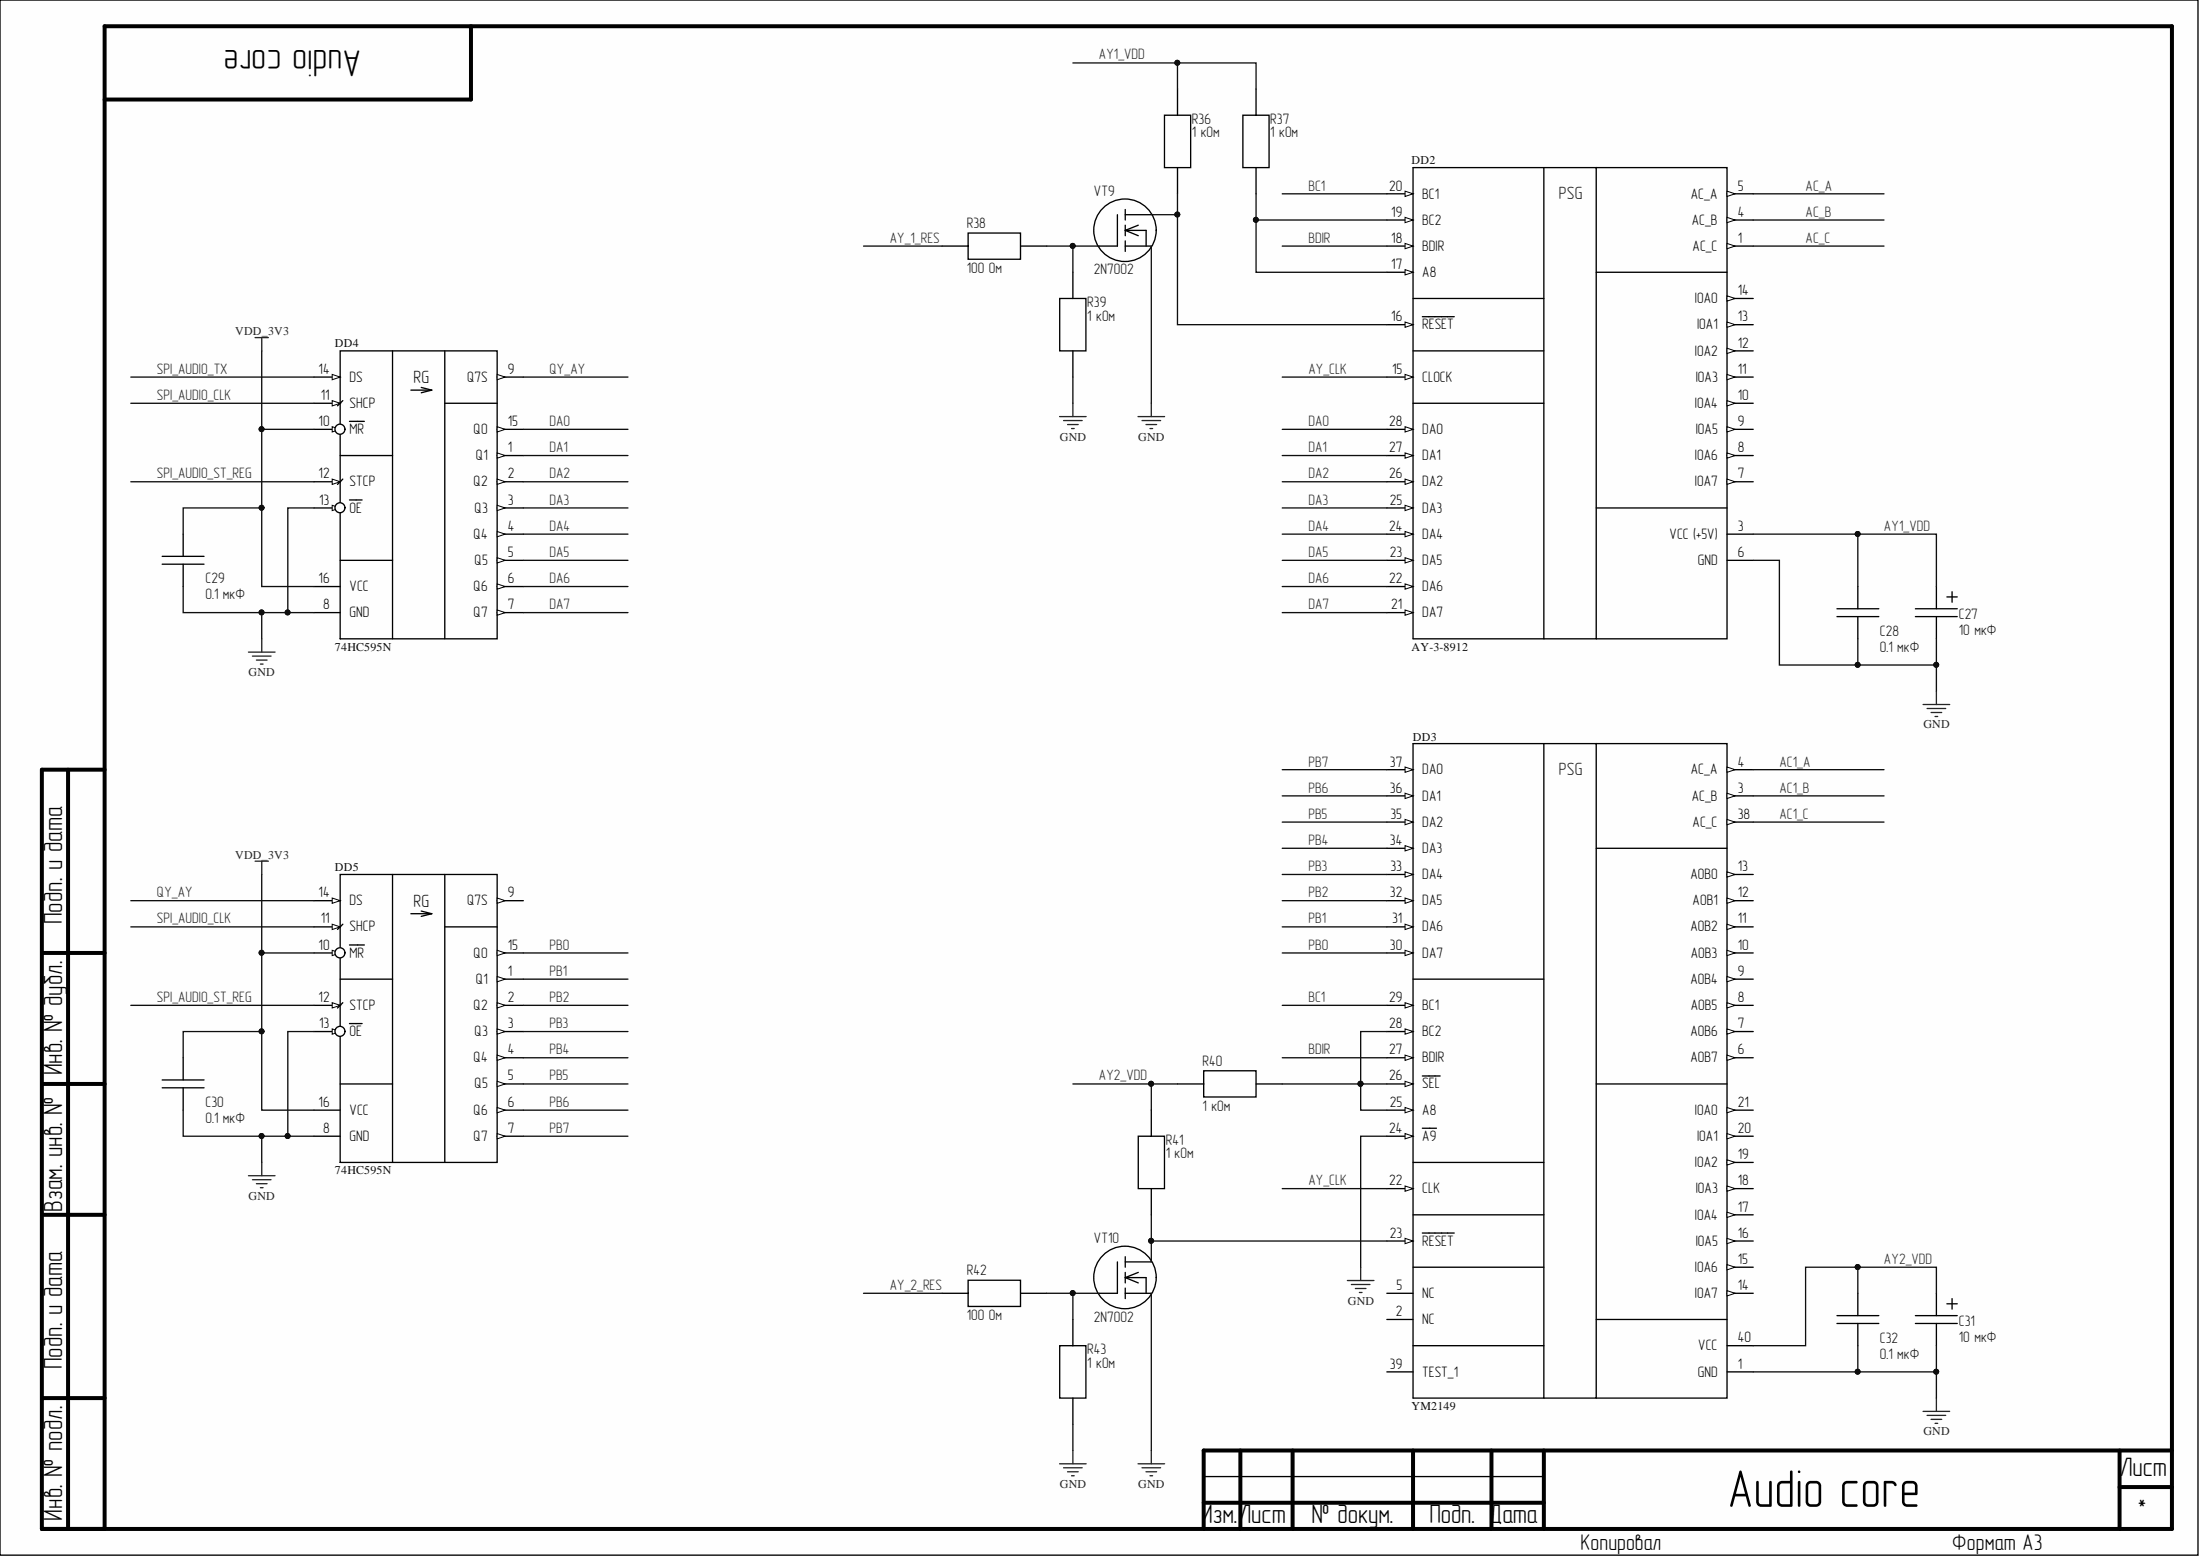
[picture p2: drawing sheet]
<svg xmlns="http://www.w3.org/2000/svg" width="420mm" height="297mm" viewBox="0 0 420 297" stroke-linecap="round" stroke-linejoin="round" font-family="sans-serif">
<path d="M0 0h419.3v296.6h-419.3z" fill="#fefefe"/>
<g fill="none" stroke="#000" stroke-width=".76">
<path d="M89.9 5v14h-69.9M13 146.8v144.9M20 146.8h-12v144.9h406.5v-286.7h-394.5v286.7M8 181.8h12M8 206.8h12M8 231.8h12M8 266.7h12M236.7 276.7v15M246.7 276.7v15M269.6 276.7v15M284.6 276.7v15M294.6 276.7v15"/>
<path d="M404.5 276.7v15M414.5 276.7h-184.8v15M229.7 286.7h64.9M404.5 283.7h10"/>
</g>
<path d="M0 0h419.4v296.7h-419.4zM269.6 141.9h25v124.8h-25zM294.6 141.9h10v124.8h-10M304.6 141.9h25v124.8h-25M329.6 151.8h4.9M304.6 161.8h25M264.6 251.7h5M329.6 261.7h4.9M229.7 281.7h64.9" fill="none" stroke="#000" stroke-width=".25"/>
<path d="M217.2 79.5h5M219.7 76.9v2.6M217.9 80.2h3.6M218.7 81h2M219.4 81.8h.5M217.2 279.3h5M219.7 276.7v2.6M217.9 280h3.6M218.7 280.8h2M219.4 281.5h.5" fill="none" stroke="#262626" stroke-width=".25"/>
<path d="M329.6 151.3l1.5 .5-1.5 .5z" fill="#fefefe"/>
<path d="M329.6 151.3l1.5 .5-1.5 .5z" fill="none" stroke="#000" stroke-width=".19"/>
<path d="M329.6 146.8h4.9" fill="none" stroke="#000" stroke-width=".25"/>
<path d="M329.6 146.3l1.5 .5-1.5 .5z" fill="#fefefe"/>
<path d="M329.6 146.3l1.5 .5-1.5 .5z" fill="none" stroke="#000" stroke-width=".19"/>
<path d="M329.6 201.8h4.9M264.6 246.7h5" fill="none" stroke="#000" stroke-width=".25"/>
<path d="M329.6 201.3l1.5 .5-1.5 .5z" fill="#fefefe"/>
<path d="M329.6 201.3l1.5 .5-1.5 .5z" fill="none" stroke="#000" stroke-width=".19"/>
<path d="M329.6 196.8h4.9" fill="none" stroke="#000" stroke-width=".25"/>
<path d="M329.6 196.3l1.5 .5-1.5 .5z" fill="#fefefe"/>
<path d="M329.6 196.3l1.5 .5-1.5 .5z" fill="none" stroke="#000" stroke-width=".19"/>
<path d="M329.6 191.8h4.9" fill="none" stroke="#000" stroke-width=".25"/>
<path d="M329.6 191.3l1.5 .5-1.5 .5z" fill="#fefefe"/>
<path d="M329.6 191.3l1.5 .5-1.5 .5z" fill="none" stroke="#000" stroke-width=".19"/>
<path d="M329.6 186.8h4.9" fill="none" stroke="#000" stroke-width=".25"/>
<path d="M329.6 186.3l1.5 .5-1.5 .5z" fill="#fefefe"/>
<path d="M329.6 186.3l1.5 .5-1.5 .5z" fill="none" stroke="#000" stroke-width=".19"/>
<path d="M329.6 181.8h4.9" fill="none" stroke="#000" stroke-width=".25"/>
<path d="M329.6 181.3l1.5 .5-1.5 .5z" fill="#fefefe"/>
<path d="M329.6 181.3l1.5 .5-1.5 .5z" fill="none" stroke="#000" stroke-width=".19"/>
<path d="M329.6 176.8h4.9" fill="none" stroke="#000" stroke-width=".25"/>
<path d="M329.6 176.3l1.5 .5-1.5 .5z" fill="#fefefe"/>
<path d="M329.6 176.3l1.5 .5-1.5 .5z" fill="none" stroke="#000" stroke-width=".19"/>
<path d="M329.6 171.8h4.9" fill="none" stroke="#000" stroke-width=".25"/>
<path d="M329.6 171.3l1.5 .5-1.5 .5z" fill="#fefefe"/>
<path d="M329.6 171.3l1.5 .5-1.5 .5z" fill="none" stroke="#000" stroke-width=".19"/>
<path d="M329.6 166.8h4.9" fill="none" stroke="#000" stroke-width=".25"/>
<path d="M329.6 166.3l1.5 .5-1.5 .5z" fill="#fefefe"/>
<path d="M329.6 166.3l1.5 .5-1.5 .5z" fill="none" stroke="#000" stroke-width=".19"/>
<path d="M329.6 246.7h4.9" fill="none" stroke="#000" stroke-width=".25"/>
<path d="M329.6 246.2l1.5 .5-1.5 .5z" fill="#fefefe"/>
<path d="M329.6 246.2l1.5 .5-1.5 .5z" fill="none" stroke="#000" stroke-width=".19"/>
<path d="M329.6 241.8h4.9" fill="none" stroke="#000" stroke-width=".25"/>
<path d="M329.6 241.2l1.5 .6-1.5 .5z" fill="#fefefe"/>
<path d="M329.6 241.2l1.5 .6-1.5 .5z" fill="none" stroke="#000" stroke-width=".19"/>
<path d="M329.6 236.8h4.9" fill="none" stroke="#000" stroke-width=".25"/>
<path d="M329.6 236.3l1.5 .5-1.5 .5z" fill="#fefefe"/>
<path d="M329.6 236.3l1.5 .5-1.5 .5z" fill="none" stroke="#000" stroke-width=".19"/>
<path d="M329.6 231.8h4.9" fill="none" stroke="#000" stroke-width=".25"/>
<path d="M329.6 231.3l1.5 .5-1.5 .5z" fill="#fefefe"/>
<path d="M329.6 231.3l1.5 .5-1.5 .5z" fill="none" stroke="#000" stroke-width=".19"/>
<path d="M329.6 226.8h4.9" fill="none" stroke="#000" stroke-width=".25"/>
<path d="M329.6 226.3l1.5 .5-1.5 .5z" fill="#fefefe"/>
<path d="M329.6 226.3l1.5 .5-1.5 .5z" fill="none" stroke="#000" stroke-width=".19"/>
<path d="M329.6 221.8h4.9" fill="none" stroke="#000" stroke-width=".25"/>
<path d="M329.6 221.3l1.5 .5-1.5 .5z" fill="#fefefe"/>
<path d="M329.6 221.3l1.5 .5-1.5 .5z" fill="none" stroke="#000" stroke-width=".19"/>
<path d="M329.6 216.8h4.9" fill="none" stroke="#000" stroke-width=".25"/>
<path d="M329.6 216.3l1.5 .5-1.5 .5z" fill="#fefefe"/>
<path d="M329.6 216.3l1.5 .5-1.5 .5z" fill="none" stroke="#000" stroke-width=".19"/>
<path d="M329.6 211.8h4.9" fill="none" stroke="#000" stroke-width=".25"/>
<path d="M329.6 211.3l1.5 .5-1.5 .5z" fill="#fefefe"/>
<path d="M329.6 211.3l1.5 .5-1.5 .5z" fill="none" stroke="#000" stroke-width=".19"/>
<path d="M264.6 226.8h5" fill="none" stroke="#000" stroke-width=".25"/>
<path d="M268.1 226.3l1.5 .5-1.5 .5z" fill="#fefefe"/>
<path d="M268.1 226.3l1.5 .5-1.5 .5z" fill="none" stroke="#000" stroke-width=".19"/>
<path d="M264.6 236.8h5" fill="none" stroke="#000" stroke-width=".25"/>
<path d="M268.1 236.3l1.5 .5-1.5 .5z" fill="#fefefe"/>
<path d="M268.1 236.3l1.5 .5-1.5 .5z" fill="none" stroke="#000" stroke-width=".19"/>
<path d="M264.6 216.8h5M271.4 235.2h6.1" fill="none" stroke="#000" stroke-width=".25"/>
<path d="M268.1 216.3l1.5 .5-1.5 .5z" fill="#fefefe"/>
<path d="M268.1 216.3l1.5 .5-1.5 .5z" fill="none" stroke="#000" stroke-width=".19"/>
<path d="M264.6 211.8h5M271.4 215.2h2.7" fill="none" stroke="#000" stroke-width=".25"/>
<path d="M268.1 211.3l1.5 .5-1.5 .5z" fill="#fefefe"/>
<path d="M268.1 211.3l1.5 .5-1.5 .5z" fill="none" stroke="#000" stroke-width=".19"/>
<path d="M264.6 206.8h5" fill="none" stroke="#000" stroke-width=".25"/>
<path d="M268.1 206.3l1.5 .5-1.5 .5z" fill="#fefefe"/>
<path d="M268.1 206.3l1.5 .5-1.5 .5z" fill="none" stroke="#000" stroke-width=".19"/>
<path d="M264.6 201.8h5M271.4 205.3h3.4" fill="none" stroke="#000" stroke-width=".25"/>
<path d="M268.1 201.3l1.5 .5-1.5 .5z" fill="#fefefe"/>
<path d="M268.1 201.3l1.5 .5-1.5 .5z" fill="none" stroke="#000" stroke-width=".19"/>
<path d="M264.6 196.8h5" fill="none" stroke="#000" stroke-width=".25"/>
<path d="M268.1 196.3l1.5 .5-1.5 .5z" fill="#fefefe"/>
<path d="M268.1 196.3l1.5 .5-1.5 .5z" fill="none" stroke="#000" stroke-width=".19"/>
<path d="M264.6 191.8h5" fill="none" stroke="#000" stroke-width=".25"/>
<path d="M268.1 191.3l1.5 .5-1.5 .5z" fill="#fefefe"/>
<path d="M268.1 191.3l1.5 .5-1.5 .5z" fill="none" stroke="#000" stroke-width=".19"/>
<path d="M264.6 181.8h5" fill="none" stroke="#000" stroke-width=".25"/>
<path d="M268.1 181.3l1.5 .5-1.5 .5z" fill="#fefefe"/>
<path d="M268.1 181.3l1.5 .5-1.5 .5z" fill="none" stroke="#000" stroke-width=".19"/>
<path d="M264.6 176.8h5" fill="none" stroke="#000" stroke-width=".25"/>
<path d="M268.1 176.3l1.5 .5-1.5 .5z" fill="#fefefe"/>
<path d="M268.1 176.3l1.5 .5-1.5 .5z" fill="none" stroke="#000" stroke-width=".19"/>
<path d="M264.6 171.8h5" fill="none" stroke="#000" stroke-width=".25"/>
<path d="M268.1 171.3l1.5 .5-1.5 .5z" fill="#fefefe"/>
<path d="M268.1 171.3l1.5 .5-1.5 .5z" fill="none" stroke="#000" stroke-width=".19"/>
<path d="M264.6 166.8h5" fill="none" stroke="#000" stroke-width=".25"/>
<path d="M268.1 166.3l1.5 .5-1.5 .5z" fill="#fefefe"/>
<path d="M268.1 166.3l1.5 .5-1.5 .5z" fill="none" stroke="#000" stroke-width=".19"/>
<path d="M264.6 161.8h5" fill="none" stroke="#000" stroke-width=".25"/>
<path d="M268.1 161.3l1.5 .5-1.5 .5z" fill="#fefefe"/>
<path d="M268.1 161.3l1.5 .5-1.5 .5z" fill="none" stroke="#000" stroke-width=".19"/>
<path d="M264.6 156.8h5" fill="none" stroke="#000" stroke-width=".25"/>
<path d="M268.1 156.3l1.5 .5-1.5 .5z" fill="#fefefe"/>
<path d="M268.1 156.3l1.5 .5-1.5 .5z" fill="none" stroke="#000" stroke-width=".19"/>
<path d="M264.6 151.8h5" fill="none" stroke="#000" stroke-width=".25"/>
<path d="M268.1 151.3l1.5 .5-1.5 .5z" fill="#fefefe"/>
<path d="M268.1 151.3l1.5 .5-1.5 .5z" fill="none" stroke="#000" stroke-width=".19"/>
<path d="M264.6 146.8h5" fill="none" stroke="#000" stroke-width=".25"/>
<path d="M268.1 146.3l1.5 .5-1.5 .5z" fill="#fefefe"/>
<path d="M268.1 146.3l1.5 .5-1.5 .5z" fill="none" stroke="#000" stroke-width=".19"/>
<path d="M329.6 156.8h4.9" fill="none" stroke="#000" stroke-width=".25"/>
<path d="M329.6 156.3l1.5 .5-1.5 .5z" fill="#fefefe"/>
<path d="M329.6 156.3l1.5 .5-1.5 .5z" fill="none" stroke="#000" stroke-width=".19"/>
<g fill="none" stroke="#000" stroke-width=".25">
<path d="M269.6 32h25v89.9h-25zM294.6 32h10v89.9h-10M304.6 32h25v89.9h-25M304.6 51.9h25M329.6 46.9h4.9M304.6 96.9h25M269.6 186.8h25M304.6 206.8h25M269.6 221.8h25M269.6 231.8h25M269.6 256.7h25M269.6 241.8h25"/>
<path d="M304.6 251.7h25M329.6 256.7h4.9M264.6 261.7h5"/>
</g>
<path d="M329.6 46.4l1.5 .5-1.5 .6z" fill="#fefefe"/>
<path d="M329.6 46.4l1.5 .5-1.5 .6z" fill="none" stroke="#000" stroke-width=".19"/>
<path d="M329.6 42h4.9" fill="none" stroke="#000" stroke-width=".25"/>
<path d="M329.6 41.5l1.5 .5-1.5 .5z" fill="#fefefe"/>
<path d="M329.6 41.5l1.5 .5-1.5 .5z" fill="none" stroke="#000" stroke-width=".19"/>
<path d="M329.6 37h4.9" fill="none" stroke="#000" stroke-width=".25"/>
<path d="M329.6 36.5l1.5 .5-1.5 .5z" fill="#fefefe"/>
<path d="M329.6 36.5l1.5 .5-1.5 .5z" fill="none" stroke="#000" stroke-width=".19"/>
<path d="M264.6 37h5" fill="none" stroke="#000" stroke-width=".25"/>
<path d="M268.1 36.5l1.5 .5-1.5 .5z" fill="#fefefe"/>
<path d="M268.1 36.5l1.5 .5-1.5 .5z" fill="none" stroke="#000" stroke-width=".19"/>
<path d="M264.6 42h5" fill="none" stroke="#000" stroke-width=".25"/>
<path d="M268.1 41.5l1.5 .5-1.5 .5z" fill="#fefefe"/>
<path d="M268.1 41.5l1.5 .5-1.5 .5z" fill="none" stroke="#000" stroke-width=".19"/>
<path d="M264.6 46.9h5" fill="none" stroke="#000" stroke-width=".25"/>
<path d="M268.1 46.4l1.5 .5-1.5 .6z" fill="#fefefe"/>
<path d="M268.1 46.4l1.5 .5-1.5 .6z" fill="none" stroke="#000" stroke-width=".19"/>
<path d="M264.6 51.9h5" fill="none" stroke="#000" stroke-width=".25"/>
<path d="M268.1 51.4l1.5 .5-1.5 .6z" fill="#fefefe"/>
<path d="M268.1 51.4l1.5 .5-1.5 .6z" fill="none" stroke="#000" stroke-width=".19"/>
<path d="M264.6 61.9h5" fill="none" stroke="#000" stroke-width=".25"/>
<path d="M268.1 61.4l1.5 .5-1.5 .5z" fill="#fefefe"/>
<path d="M268.1 61.4l1.5 .5-1.5 .5z" fill="none" stroke="#000" stroke-width=".19"/>
<path d="M264.6 71.9h5M271.4 60.4h6.1" fill="none" stroke="#000" stroke-width=".25"/>
<path d="M268.1 71.4l1.5 .5-1.5 .5z" fill="#fefefe"/>
<path d="M268.1 71.4l1.5 .5-1.5 .5z" fill="none" stroke="#000" stroke-width=".19"/>
<path d="M269.6 56.9h25M269.6 66.9h25M269.6 76.9h25M329.6 91.9h4.9" fill="none" stroke="#000" stroke-width=".25"/>
<path d="M329.6 91.4l1.5 .5-1.5 .5z" fill="#fefefe"/>
<path d="M329.6 91.4l1.5 .5-1.5 .5z" fill="none" stroke="#000" stroke-width=".19"/>
<path d="M329.6 86.9h4.9" fill="none" stroke="#000" stroke-width=".25"/>
<path d="M329.6 86.4l1.5 .5-1.5 .5z" fill="#fefefe"/>
<path d="M329.6 86.4l1.5 .5-1.5 .5z" fill="none" stroke="#000" stroke-width=".19"/>
<path d="M329.6 81.9h4.9" fill="none" stroke="#000" stroke-width=".25"/>
<path d="M329.6 81.4l1.5 .5-1.5 .5z" fill="#fefefe"/>
<path d="M329.6 81.4l1.5 .5-1.5 .5z" fill="none" stroke="#000" stroke-width=".19"/>
<path d="M329.6 76.9h4.9" fill="none" stroke="#000" stroke-width=".25"/>
<path d="M329.6 76.4l1.5 .5-1.5 .5z" fill="#fefefe"/>
<path d="M329.6 76.4l1.5 .5-1.5 .5z" fill="none" stroke="#000" stroke-width=".19"/>
<path d="M329.6 71.9h4.9" fill="none" stroke="#000" stroke-width=".25"/>
<path d="M329.6 71.4l1.5 .5-1.5 .5z" fill="#fefefe"/>
<path d="M329.6 71.4l1.5 .5-1.5 .5z" fill="none" stroke="#000" stroke-width=".19"/>
<path d="M329.6 66.9h4.9" fill="none" stroke="#000" stroke-width=".25"/>
<path d="M329.6 66.4l1.5 .5-1.5 .5z" fill="#fefefe"/>
<path d="M329.6 66.4l1.5 .5-1.5 .5z" fill="none" stroke="#000" stroke-width=".19"/>
<path d="M329.6 61.9h4.9" fill="none" stroke="#000" stroke-width=".25"/>
<path d="M329.6 61.4l1.5 .5-1.5 .5z" fill="#fefefe"/>
<path d="M329.6 61.4l1.5 .5-1.5 .5z" fill="none" stroke="#000" stroke-width=".19"/>
<path d="M329.6 56.9h4.9" fill="none" stroke="#000" stroke-width=".25"/>
<path d="M329.6 56.4l1.5 .5-1.5 .6z" fill="#fefefe"/>
<path d="M329.6 56.4l1.5 .5-1.5 .6z" fill="none" stroke="#000" stroke-width=".19"/>
<path d="M264.6 116.9h5" fill="none" stroke="#000" stroke-width=".25"/>
<path d="M268.1 116.4l1.5 .5-1.5 .5z" fill="#fefefe"/>
<path d="M268.1 116.4l1.5 .5-1.5 .5z" fill="none" stroke="#000" stroke-width=".19"/>
<path d="M264.6 111.9h5" fill="none" stroke="#000" stroke-width=".25"/>
<path d="M268.1 111.4l1.5 .5-1.5 .5z" fill="#fefefe"/>
<path d="M268.1 111.4l1.5 .5-1.5 .5z" fill="none" stroke="#000" stroke-width=".19"/>
<path d="M264.6 106.9h5" fill="none" stroke="#000" stroke-width=".25"/>
<path d="M268.1 106.4l1.5 .5-1.5 .5z" fill="#fefefe"/>
<path d="M268.1 106.4l1.5 .5-1.5 .5z" fill="none" stroke="#000" stroke-width=".19"/>
<path d="M264.6 101.9h5" fill="none" stroke="#000" stroke-width=".25"/>
<path d="M268.1 101.4l1.5 .5-1.5 .5z" fill="#fefefe"/>
<path d="M268.1 101.4l1.5 .5-1.5 .5z" fill="none" stroke="#000" stroke-width=".19"/>
<path d="M264.6 96.9h5" fill="none" stroke="#000" stroke-width=".25"/>
<path d="M268.1 96.4l1.5 .5-1.5 .5z" fill="#fefefe"/>
<path d="M268.1 96.4l1.5 .5-1.5 .5z" fill="none" stroke="#000" stroke-width=".19"/>
<path d="M264.6 91.9h5" fill="none" stroke="#000" stroke-width=".25"/>
<path d="M268.1 91.4l1.5 .5-1.5 .5z" fill="#fefefe"/>
<path d="M268.1 91.4l1.5 .5-1.5 .5z" fill="none" stroke="#000" stroke-width=".19"/>
<path d="M264.6 86.9h5" fill="none" stroke="#000" stroke-width=".25"/>
<path d="M268.1 86.4l1.5 .5-1.5 .5z" fill="#fefefe"/>
<path d="M268.1 86.4l1.5 .5-1.5 .5z" fill="none" stroke="#000" stroke-width=".19"/>
<path d="M264.6 81.9h5" fill="none" stroke="#000" stroke-width=".25"/>
<path d="M268.1 81.4l1.5 .5-1.5 .5z" fill="#fefefe"/>
<path d="M268.1 81.4l1.5 .5-1.5 .5z" fill="none" stroke="#000" stroke-width=".19"/>
<g fill="none" stroke="#000" stroke-width=".25">
<path d="M224.7 17v5M239.7 17v5M214.7 40v2M222.2 22h5v10h-5zM224.7 32v5M237.2 22h5v10h-5zM239.7 32v5M179.8 46.9h4.9M184.7 44.5h10v5h-10zM194.7 46.9h5M202.2 56.9h5v10h-5zM204.7 51.9v5"/>
<path d="M213.2 41v5.9h-3.5M214.7 43v2M214.7 46v2M214.7 44h4v2.9M214.7 46.9h5M214.7 41h5M214.7 44l2.5 1M217.2 43l-2.5 1M64.9 66.9h30v55h-30zM74.9 66.9v55M84.9 66.9v55M84.9 76.9h10"/>
<path d="M204.7 66.9v5M59.9 96.9h5M329.6 101.9h4.9M329.6 106.9h4.9M350.5 117.6h8M350.5 116.1h8M354.5 111.9v4.2M354.5 117.6v4.3M365.5 117.6h8M365.5 116.1h8M369.5 111.9v4.2M369.5 117.6v4.3"/>
<path d="M371.5 113.9h2M372.5 112.9v2"/>
<circle cx="214.7" cy="43.9" r="6"/>
</g>
<path d="M202.2 79.5h5.1M204.7 76.9v2.6M203 80.2h3.5M203.7 81h2M204.5 81.8h.5M367 134.4h5M367.7 135.2h3.6M368.5 135.9h2M369.2 136.7h.6M369.5 131.9v2.5" fill="none" stroke="#262626" stroke-width=".25"/>
<path d="M63.4 96.4l1.5 .5-1.5 .5z" fill="#fefefe"/>
<path d="M63.4 96.4l1.5 .5-1.5 .5z" fill="none" stroke="#000" stroke-width=".19"/>
<path d="M59.9 91.9h5M66.7 95.4h2.4M59.9 116.9h5" fill="none" stroke="#000" stroke-width=".25"/>
<path d="M63.4 91.4l1.5 .5-1.5 .5z" fill="#fefefe"/>
<path d="M63.4 91.4l1.5 .5-1.5 .5z" fill="none" stroke="#000" stroke-width=".19"/>
<path d="M94.9 81.9h5M59.9 111.9h5" fill="none" stroke="#000" stroke-width=".25"/>
<path d="M94.9 81.4l1.5 .5-1.5 .5z" fill="#fefefe"/>
<path d="M94.9 81.4l1.5 .5-1.5 .5z" fill="none" stroke="#000" stroke-width=".19"/>
<path d="M94.9 86.9h5" fill="none" stroke="#000" stroke-width=".25"/>
<path d="M94.9 86.4l1.5 .5-1.5 .5z" fill="#fefefe"/>
<path d="M94.9 86.4l1.5 .5-1.5 .5z" fill="none" stroke="#000" stroke-width=".19"/>
<path d="M94.9 91.9h5" fill="none" stroke="#000" stroke-width=".25"/>
<path d="M94.9 91.4l1.5 .5-1.5 .5z" fill="#fefefe"/>
<path d="M94.9 91.4l1.5 .5-1.5 .5z" fill="none" stroke="#000" stroke-width=".19"/>
<path d="M94.9 96.9h5" fill="none" stroke="#000" stroke-width=".25"/>
<path d="M94.9 96.4l1.5 .5-1.5 .5z" fill="#fefefe"/>
<path d="M94.9 96.4l1.5 .5-1.5 .5z" fill="none" stroke="#000" stroke-width=".19"/>
<path d="M94.9 101.9h5" fill="none" stroke="#000" stroke-width=".25"/>
<path d="M94.9 101.4l1.5 .5-1.5 .5z" fill="#fefefe"/>
<path d="M94.9 101.4l1.5 .5-1.5 .5z" fill="none" stroke="#000" stroke-width=".19"/>
<path d="M94.9 106.9h5" fill="none" stroke="#000" stroke-width=".25"/>
<path d="M94.9 106.4l1.5 .5-1.5 .5z" fill="#fefefe"/>
<path d="M94.9 106.4l1.5 .5-1.5 .5z" fill="none" stroke="#000" stroke-width=".19"/>
<path d="M94.9 111.9h5" fill="none" stroke="#000" stroke-width=".25"/>
<path d="M94.9 111.4l1.5 .5-1.5 .5z" fill="#fefefe"/>
<path d="M94.9 111.4l1.5 .5-1.5 .5z" fill="none" stroke="#000" stroke-width=".19"/>
<path d="M94.9 116.9h5" fill="none" stroke="#000" stroke-width=".25"/>
<path d="M94.9 116.4l1.5 .5-1.5 .5z" fill="#fefefe"/>
<path d="M94.9 116.4l1.5 .5-1.5 .5z" fill="none" stroke="#000" stroke-width=".19"/>
<circle cx="64.9" cy="96.9" r=".95" fill="#fefefe" stroke="#000" stroke-width=".25"/>
<path d="M59.9 71.9h5" fill="none" stroke="#000" stroke-width=".25"/>
<path d="M63.4 71.4l1.5 .5-1.5 .5z" fill="#fefefe"/>
<path d="M63.4 71.4l1.5 .5-1.5 .5z" fill="none" stroke="#000" stroke-width=".19"/>
<path d="M59.9 76.9h5" fill="none" stroke="#000" stroke-width=".25"/>
<path d="M63.4 76.4l1.5 .5-1.5 .5z" fill="#fefefe"/>
<path d="M63.4 76.4l1.5 .5-1.5 .5z" fill="none" stroke="#000" stroke-width=".19"/>
<path d="M59.9 81.9h5" fill="none" stroke="#000" stroke-width=".25"/>
<path d="M63.4 81.4l1.5 .5-1.5 .5z" fill="#fefefe"/>
<path d="M63.4 81.4l1.5 .5-1.5 .5z" fill="none" stroke="#000" stroke-width=".19"/>
<path d="M66.7 80.4h2.8" fill="none" stroke="#000" stroke-width=".25"/>
<circle cx="64.9" cy="81.9" r=".96" fill="#fefefe" stroke="#000" stroke-width=".25"/>
<path d="M94.9 71.9h5" fill="none" stroke="#000" stroke-width=".25"/>
<path d="M94.9 71.4l1.5 .5-1.5 .5z" fill="#fefefe"/>
<path d="M94.9 71.4l1.5 .5-1.5 .5z" fill="none" stroke="#000" stroke-width=".19"/>
<g fill="none" stroke="#000" stroke-width=".25">
<path d="M65.4 76.4l-1 1M78.4 74.4h4M80.4 73.9l2 .5M82.4 74.4l-2 .5M64.9 86.9h10M65.4 91.4l-1 1M30.9 107.6h8M30.9 106.1h8M35 101.9v4.2M35 107.6v4.3M64.9 106.9h10M64.9 166.8h30v55h-30z"/>
<path d="M74.9 166.8v55M84.9 166.8v55M84.9 176.8h10M59.9 196.8h5"/>
</g>
<path d="M48.7 64.4h2.5M49.9 64.4v2.5M47.4 124.4h5.1M48.2 125.2h3.5M48.9 125.9h2.1M49.7 126.7h.5M49.9 121.9v2.5" fill="none" stroke="#262626" stroke-width=".25"/>
<path d="M63.4 196.3l1.5 .5-1.5 .5z" fill="#fefefe"/>
<path d="M63.4 196.3l1.5 .5-1.5 .5z" fill="none" stroke="#000" stroke-width=".19"/>
<path d="M59.9 191.8h5M66.7 195.3h2.4M59.9 216.8h5" fill="none" stroke="#000" stroke-width=".25"/>
<path d="M63.4 191.3l1.5 .5-1.5 .5z" fill="#fefefe"/>
<path d="M63.4 191.3l1.5 .5-1.5 .5z" fill="none" stroke="#000" stroke-width=".19"/>
<path d="M94.9 181.8h5M59.9 211.8h5" fill="none" stroke="#000" stroke-width=".25"/>
<path d="M94.9 181.3l1.5 .5-1.5 .5z" fill="#fefefe"/>
<path d="M94.9 181.3l1.5 .5-1.5 .5z" fill="none" stroke="#000" stroke-width=".19"/>
<path d="M94.9 186.8h5" fill="none" stroke="#000" stroke-width=".25"/>
<path d="M94.9 186.3l1.5 .5-1.5 .5z" fill="#fefefe"/>
<path d="M94.9 186.3l1.5 .5-1.5 .5z" fill="none" stroke="#000" stroke-width=".19"/>
<path d="M94.9 191.8h5" fill="none" stroke="#000" stroke-width=".25"/>
<path d="M94.9 191.3l1.5 .5-1.5 .5z" fill="#fefefe"/>
<path d="M94.9 191.3l1.5 .5-1.5 .5z" fill="none" stroke="#000" stroke-width=".19"/>
<path d="M94.9 196.8h5" fill="none" stroke="#000" stroke-width=".25"/>
<path d="M94.9 196.3l1.5 .5-1.5 .5z" fill="#fefefe"/>
<path d="M94.9 196.3l1.5 .5-1.5 .5z" fill="none" stroke="#000" stroke-width=".19"/>
<path d="M94.9 201.8h5" fill="none" stroke="#000" stroke-width=".25"/>
<path d="M94.9 201.3l1.5 .5-1.5 .5z" fill="#fefefe"/>
<path d="M94.9 201.3l1.5 .5-1.5 .5z" fill="none" stroke="#000" stroke-width=".19"/>
<path d="M94.9 206.8h5" fill="none" stroke="#000" stroke-width=".25"/>
<path d="M94.9 206.3l1.5 .5-1.5 .5z" fill="#fefefe"/>
<path d="M94.9 206.3l1.5 .5-1.5 .5z" fill="none" stroke="#000" stroke-width=".19"/>
<path d="M94.9 211.8h5" fill="none" stroke="#000" stroke-width=".25"/>
<path d="M94.9 211.3l1.5 .5-1.5 .5z" fill="#fefefe"/>
<path d="M94.9 211.3l1.5 .5-1.5 .5z" fill="none" stroke="#000" stroke-width=".19"/>
<path d="M94.9 216.8h5" fill="none" stroke="#000" stroke-width=".25"/>
<path d="M94.9 216.3l1.5 .5-1.5 .5z" fill="#fefefe"/>
<path d="M94.9 216.3l1.5 .5-1.5 .5z" fill="none" stroke="#000" stroke-width=".19"/>
<circle cx="64.9" cy="196.8" r=".95" fill="#fefefe" stroke="#000" stroke-width=".25"/>
<path d="M59.9 171.8h5" fill="none" stroke="#000" stroke-width=".25"/>
<path d="M63.4 171.3l1.5 .5-1.5 .5z" fill="#fefefe"/>
<path d="M63.4 171.3l1.5 .5-1.5 .5z" fill="none" stroke="#000" stroke-width=".19"/>
<path d="M59.9 176.8h5" fill="none" stroke="#000" stroke-width=".25"/>
<path d="M63.4 176.3l1.5 .5-1.5 .5z" fill="#fefefe"/>
<path d="M63.4 176.3l1.5 .5-1.5 .5z" fill="none" stroke="#000" stroke-width=".19"/>
<path d="M59.9 181.8h5" fill="none" stroke="#000" stroke-width=".25"/>
<path d="M63.4 181.3l1.5 .5-1.5 .5z" fill="#fefefe"/>
<path d="M63.4 181.3l1.5 .5-1.5 .5z" fill="none" stroke="#000" stroke-width=".19"/>
<path d="M66.7 180.3h2.8" fill="none" stroke="#000" stroke-width=".25"/>
<circle cx="64.9" cy="181.8" r=".96" fill="#fefefe" stroke="#000" stroke-width=".25"/>
<path d="M94.9 171.8h5" fill="none" stroke="#000" stroke-width=".25"/>
<path d="M94.9 171.3l1.5 .5-1.5 .5z" fill="#fefefe"/>
<path d="M94.9 171.3l1.5 .5-1.5 .5z" fill="none" stroke="#000" stroke-width=".19"/>
<g fill="none" stroke="#000" stroke-width=".25">
<path d="M65.4 176.3l-1 1M78.4 174.3h4M80.4 173.8l2 .5M82.4 174.3l-2 .5M64.9 186.8h10M65.4 191.3l-1 1M30.9 207.5h8M30.9 206h8M35 201.8v4.2M35 207.5v4.3M64.9 206.8h10M217.2 216.8h5v10h-5z"/>
<path d="M219.7 211.8v5M224.7 206.8h5M229.7 204.3h10v5h-10zM239.7 206.8h5M214.7 239.8v2M219.7 226.8v5M179.8 246.7h4.9M184.7 244.2h10v5h-10zM194.7 246.7h5M202.2 256.7h5v10h-5zM204.7 251.7v5M213.2 240.7v6h-3.5"/>
<path d="M214.7 242.7v2M214.7 245.7v2M214.7 243.7h4v3M214.7 246.7h5M214.7 240.7h5M214.7 243.7l2.5 1M217.2 242.7l-2.5 1M350.5 252.5h8M350.5 251h8M354.5 246.7v4.3M354.5 252.5v4.2M365.5 252.5h8"/>
<path d="M365.5 251h8M369.5 246.7v4.3M369.5 252.5v4.2M371.5 248.7h2M372.5 247.7v2M204.7 266.7v5"/>
<circle cx="214.7" cy="243.7" r="6"/>
</g>
<g fill="none" stroke="#262626" stroke-width=".25">
<path d="M48.7 164.3h2.5M49.9 164.3v2.5M47.4 224.3h5.1M48.2 225.1h3.5M48.9 225.8h2.1M49.7 226.6h.5M49.9 221.8v2.5M257.1 244.3h5.1M257.9 245.1h3.5M258.6 245.8h2.1M259.4 246.6h.5M259.6 241.8v2.5"/>
<path d="M202.2 279.3h5.1M204.7 276.7v2.6M367 269.3h5M367.7 270h3.6M368.5 270.8h2M369.2 271.5h.6M369.5 266.7v2.6M203 280h3.5M203.7 280.8h2M204.5 281.5h.5"/>
</g>
<g fill="none" stroke="#0e0e0e" stroke-width=".25">
<path d="M204.7 12h35v5M224.7 12v5M224.7 37v4M239.7 37v14.9h24.9M244.7 37h19.9M334.5 37h25M164.8 46.9h15M199.7 46.9h5M209.7 46.9h-5v5M219.7 41h5v20.9h39.9M219.7 46.9v30M239.7 42h24.9"/>
<path d="M244.7 46.9h19.9M334.5 42h25M334.5 46.9h25M25 71.9h34.9M25 76.9h34.9M49.9 66.9v15h10M99.9 71.9h19.9M204.7 71.9v5M244.7 71.9h19.9M25 91.9h34.9M49.9 96.9h-14.9v5M49.9 81.9v30h10"/>
<path d="M59.9 96.9h-5v20M99.9 91.9h19.9M99.9 81.9h19.9M99.9 86.9h19.9M99.9 96.9h19.9M244.7 91.9h19.9M244.7 81.9h19.9M244.7 86.9h19.9M244.7 96.9h19.9M35 111.9v5h14.9M59.9 116.9h-10v5M99.9 101.9h19.9"/>
<path d="M99.9 106.9h19.9M99.9 111.9h19.9M99.9 116.9h19.9M244.7 101.9h19.9M244.7 106.9h19.9M244.7 111.9h19.9M244.7 116.9h19.9M334.5 106.9h5v20h30v5M334.5 101.9h35v10M354.5 101.9v10M354.5 121.9v5M369.5 121.9v5"/>
<path d="M244.7 146.8h19.9M244.7 151.8h19.9M244.7 156.8h19.9M334.5 146.8h25M334.5 151.8h25M334.5 156.8h25M25 171.8h34.9M25 176.8h34.9M49.9 166.8v15h10M244.7 171.8h19.9M244.7 176.8h19.9M244.7 161.8h19.9"/>
<path d="M244.7 166.8h19.9M25 191.8h34.9M49.9 196.8h-14.9v5M49.9 181.8v30h10M59.9 196.8h-5v20M99.9 191.8h19.9M99.9 181.8h19.9M99.9 186.8h19.9M99.9 196.8h19.9M244.7 191.8h19.9M244.7 181.8h19.9M264.6 196.8h-5v10h-14.9"/>
<path d="M35 211.8v5h14.9M59.9 216.8h-10v5M99.9 201.8h19.9M99.9 206.8h19.9M99.9 211.8h19.9M99.9 216.8h19.9M204.7 206.8h20M219.7 206.8v5M244.7 201.8h19.9M264.6 206.8h-5v5h5M264.6 216.8h-5v25M219.7 231.8v5h44.9"/>
<path d="M219.7 236.8v3.9M244.7 226.8h19.9M164.8 246.7h15M199.7 246.7h5M209.7 246.7h-5v5M219.7 246.7v30M354.5 241.8v4.9M354.5 256.7v5M369.5 256.7v5h-35M369.5 246.7v-4.9h-25v14.9h-10M204.7 271.7v5M369.5 261.7v5"/>
</g>
<g fill="#0e0e0e" stroke="#0e0e0e" stroke-width=".19">
<circle cx="239.6" cy="41.9" r=".47"/>
<circle cx="224.7" cy="40.9" r=".47"/>
<circle cx="204.7" cy="46.9" r=".47"/>
<circle cx="354.5" cy="101.9" r=".47"/>
<circle cx="354.5" cy="126.8" r=".47"/>
<circle cx="49.9" cy="81.9" r=".47"/>
<circle cx="49.9" cy="116.8" r=".47"/>
<circle cx="49.9" cy="96.9" r=".47"/>
<circle cx="54.9" cy="116.8" r=".47"/>
<circle cx="49.9" cy="181.8" r=".47"/>
<circle cx="49.9" cy="216.7" r=".47"/>
<circle cx="49.9" cy="196.8" r=".47"/>
<circle cx="54.9" cy="216.7" r=".47"/>
<circle cx="224.7" cy="12" r=".47"/>
<circle cx="259.6" cy="206.8" r=".47"/>
<circle cx="204.7" cy="246.7" r=".47"/>
<circle cx="219.7" cy="206.8" r=".47"/>
<circle cx="219.7" cy="236.7" r=".47"/>
<circle cx="354.5" cy="261.7" r=".47"/>
<circle cx="354.5" cy="241.7" r=".47"/>
<circle cx="369.5" cy="261.7" r=".47"/>
<circle cx="369.5" cy="126.8" r=".47"/>
</g>
<text font-size="10.1" x="329.7" y="287.5">Audio core</text>
<text font-size="7.3" x="68.9" y="9.6" transform="rotate(-180 68.9 9.6)">Audio core</text>
<g font-size="5.1">
<text x="11.8" y="176.3" transform="rotate(-90 11.8 176.3)">Подп. и дата</text>
<text x="11.8" y="205.2" transform="rotate(-90 11.8 205.2)">Инв. № дубл.</text>
<text x="11.8" y="231.1" transform="rotate(-90 11.8 231.1)">Взам. инв. №</text>
<text x="11.8" y="261.3" transform="rotate(-90 11.8 261.3)">Подп. и дата</text>
<text x="404.5" y="281.6">Лист</text>
<text x="11.8" y="290.1" transform="rotate(-90 11.8 290.1)">Инв. № подл.</text>
<text x="229.2" y="290.6">Изм.Лист</text>
<text x="250.3" y="290.6">№ докум.</text>
<text x="272.8" y="290.6">Подп. Дата</text>
<text x="407.6" y="289.6">*</text>
</g>
<g font-size="4.3">
<text x="301.6" y="295.8">Копировал</text>
<text x="372.5" y="295.8">Формат А3</text>
</g>
<g font-size="3.4" fill="#1c1c1c">
<text x="297.4" y="38">PSG</text>
<text x="297.4" y="147.9">PSG</text>
</g>
<g font-size="3.4" fill="#0e0e0e">
<text x="78.9" y="73.2">RG</text>
<text x="78.9" y="173">RG</text>
</g>
<g font-size="2.9" fill="#262626">
<text x="209.7" y="11.3">AY1_VDD</text>
<text x="249.7" y="36.4">BC1</text>
<text x="344.5" y="36.4">AC_A</text>
<text x="344.5" y="41.4">AC_B</text>
<text x="169.8" y="46.4">AY_1_RES</text>
<text x="249.7" y="46.4">BDIR</text>
<text x="344.5" y="46.4">AC_C</text>
<text x="29.9" y="71.3">SPI_AUDIO_TX</text>
<text x="104.8" y="71.3">QY_AY</text>
<text x="249.7" y="71.3">AY_CLK</text>
<text x="29.9" y="76.3">SPI_AUDIO_CLK</text>
<text x="104.8" y="81.3">DA0</text>
<text x="249.7" y="81.3">DA0</text>
<text x="104.8" y="86.3">DA1</text>
<text x="249.7" y="86.3">DA1</text>
<text x="29.9" y="91.3">SPI_AUDIO_ST_REG</text>
<text x="104.8" y="91.3">DA2</text>
<text x="249.7" y="91.3">DA2</text>
<text x="104.8" y="96.3">DA3</text>
<text x="104.8" y="101.2">DA4</text>
<text x="249.7" y="96.3">DA3</text>
<text x="249.7" y="101.2">DA4</text>
<text x="359.5" y="101.2">AY1_VDD</text>
<text x="104.8" y="106.2">DA5</text>
<text x="249.7" y="106.2">DA5</text>
<text x="104.8" y="111.2">DA6</text>
<text x="249.7" y="111.2">DA6</text>
<text x="104.8" y="116.2">DA7</text>
<text x="249.7" y="116.2">DA7</text>
<text x="249.7" y="146.2">PB7</text>
<text x="339.5" y="146.2">AC1_A</text>
<text x="249.7" y="151.2">PB6</text>
<text x="339.5" y="151.2">AC1_B</text>
<text x="249.7" y="161.2">PB4</text>
<text x="249.7" y="156.2">PB5</text>
<text x="339.5" y="156.2">AC1_C</text>
<text x="249.7" y="166.2">PB3</text>
<text x="29.9" y="171.2">QY_AY</text>
<text x="249.7" y="171.2">PB2</text>
<text x="29.9" y="176.2">SPI_AUDIO_CLK</text>
<text x="249.7" y="176.2">PB1</text>
<text x="104.8" y="181.2">PB0</text>
<text x="249.7" y="181.2">PB0</text>
<text x="29.9" y="191.1">SPI_AUDIO_ST_REG</text>
<text x="104.8" y="186.2">PB1</text>
<text x="104.8" y="191.1">PB2</text>
<text x="249.7" y="191.1">BC1</text>
<text x="104.8" y="196.1">PB3</text>
<text x="104.8" y="201.1">PB4</text>
<text x="249.7" y="201.1">BDIR</text>
<text x="104.8" y="206.1">PB5</text>
<text x="209.7" y="206.1">AY2_VDD</text>
<text x="104.8" y="211.2">PB6</text>
<text x="104.8" y="216.2">PB7</text>
<text x="249.7" y="226.2">AY_CLK</text>
<text x="359.5" y="241.1">AY2_VDD</text>
<text x="169.8" y="246.1">AY_2_RES</text>
</g>
<g font-size="2.9" fill="#0e0e0e">
<text x="227.4" y="23.6">R36</text>
<text x="242.4" y="23.6">R37</text>
<text x="227.4" y="26.1">1 кОм</text>
<text x="242.4" y="26.1">1 кОм</text>
<text x="208.8" y="37.3">VT9</text>
<text x="184.5" y="43.6">R38</text>
<text x="184.5" y="52.1">100 Ом</text>
<text x="208.8" y="52.4">2N7002</text>
<text x="207.5" y="58.6">R39</text>
<text x="207.5" y="61.2">1 кОм</text>
<text x="39.2" y="111.3">C29</text>
<text x="39.2" y="114.3">0.1 мкФ</text>
<text x="373.8" y="118.1">C27</text>
<text x="358.7" y="124.4">0.1 мкФ</text>
<text x="358.7" y="121.4">C28</text>
<text x="373.8" y="121.1">10 мкФ</text>
<text x="229.5" y="203.4">R40</text>
<text x="39.2" y="214.3">0.1 мкФ</text>
<text x="39.2" y="211.3">C30</text>
<text x="229.5" y="211.9">1 кОм</text>
<text x="222.4" y="218.5">R41</text>
<text x="222.4" y="221">1 кОм</text>
<text x="208.8" y="237.1">VT10</text>
<text x="184.5" y="243.3">R42</text>
<text x="184.5" y="251.9">100 Ом</text>
<text x="208.8" y="252.1">2N7002</text>
<text x="358.7" y="256.2">C32</text>
<text x="373.8" y="256">10 мкФ</text>
<text x="373.8" y="253">C31</text>
<text x="207.5" y="258.4">R43</text>
<text x="207.5" y="260.9">1 кОм</text>
<text x="358.7" y="259.2">0.1 мкФ</text>
</g>
<g font-size="2.9">
<text x="265.1" y="36.4">20</text>
<text x="265.5" y="41.4">19</text>
<text x="271.4" y="37.9">BC1</text>
<text x="322.6" y="37.9">AC_A</text>
<text x="331.6" y="41.4">4</text>
<text x="331.6" y="36.4">5</text>
<text x="265.5" y="46.4">18</text>
<text x="271.4" y="42.9">BC2</text>
<text x="271.4" y="47.9">BDIR</text>
<text x="322.8" y="42.9">AC_B</text>
<text x="323" y="47.9">AC_C</text>
<text x="331.6" y="46.4">1</text>
<text x="265.5" y="51.3">17</text>
<text x="271.4" y="52.9">A8</text>
<text x="323.4" y="57.9">IOA0</text>
<text x="331.6" y="56.3">14</text>
<text x="265.5" y="61.3">16</text>
<text x="271.4" y="62.8">RESET</text>
<text x="323.8" y="62.8">IOA1</text>
<text x="331.6" y="61.3">13</text>
<text x="60.8" y="71.3">14</text>
<text x="96.9" y="71.3">9</text>
<text x="265.7" y="71.3">15</text>
<text x="323.4" y="67.8">IOA2</text>
<text x="331.6" y="71.3">11</text>
<text x="331.6" y="66.3">12</text>
<text x="61.2" y="76.3">11</text>
<text x="66.7" y="72.8">DS</text>
<text x="66.7" y="77.8">SHCP</text>
<text x="89.1" y="72.8">Q7S</text>
<text x="271.4" y="72.8">CLOCK</text>
<text x="323.4" y="77.8">IOA4</text>
<text x="323.6" y="72.8">IOA3</text>
<text x="331.6" y="76.3">10</text>
<text x="60.8" y="81.3">10</text>
<text x="66.7" y="82.8">MR</text>
<text x="90.4" y="82.8">Q0</text>
<text x="96.9" y="81.3">15</text>
<text x="265.1" y="81.3">28</text>
<text x="271.4" y="82.8">DA0</text>
<text x="323.6" y="82.8">IOA5</text>
<text x="331.6" y="81.3">9</text>
<text x="90.8" y="87.8">Q1</text>
<text x="96.9" y="86.3">1</text>
<text x="265.1" y="86.3">27</text>
<text x="271.4" y="87.8">DA1</text>
<text x="323.4" y="87.8">IOA6</text>
<text x="331.6" y="86.3">8</text>
<text x="60.8" y="91.3">12</text>
<text x="66.7" y="92.8">STCP</text>
<text x="90.4" y="92.8">Q2</text>
<text x="96.9" y="91.3">2</text>
<text x="265.1" y="91.3">26</text>
<text x="271.4" y="92.8">DA2</text>
<text x="323.4" y="92.8">IOA7</text>
<text x="331.6" y="91.3">7</text>
<text x="60.9" y="96.3">13</text>
<text x="66.7" y="97.8">OE</text>
<text x="90.6" y="97.8">Q3</text>
<text x="96.9" y="96.3">3</text>
<text x="96.9" y="101.2">4</text>
<text x="265.1" y="101.2">24</text>
<text x="265.2" y="96.3">25</text>
<text x="271.4" y="97.8">DA3</text>
<text x="331.6" y="101.2">3</text>
<text x="90.4" y="102.8">Q4</text>
<text x="90.6" y="107.8">Q5</text>
<text x="96.9" y="106.2">5</text>
<text x="265.2" y="106.2">23</text>
<text x="271.4" y="107.8">DA5</text>
<text x="271.4" y="102.8">DA4</text>
<text x="318.6" y="102.8">VCC (+5V)</text>
<text x="324" y="107.8">GND</text>
<text x="331.6" y="106.2">6</text>
<text x="60.8" y="111.2">16</text>
<text x="66.7" y="112.7">VCC</text>
<text x="90.4" y="112.7">Q6</text>
<text x="96.9" y="111.2">6</text>
<text x="265.1" y="111.2">22</text>
<text x="271.4" y="112.7">DA6</text>
<text x="61.6" y="116.2">8</text>
<text x="66.7" y="117.7">GND</text>
<text x="90.4" y="117.7">Q7</text>
<text x="96.9" y="116.2">7</text>
<text x="265.5" y="116.2">21</text>
<text x="271.4" y="117.7">DA7</text>
<text x="265.2" y="146.2">37</text>
<text x="271.4" y="147.8">DA0</text>
<text x="322.6" y="147.8">AC_A</text>
<text x="331.6" y="146.2">4</text>
<text x="265.2" y="151.2">36</text>
<text x="271.4" y="152.7">DA1</text>
<text x="322.8" y="152.7">AC_B</text>
<text x="331.6" y="151.2">3</text>
<text x="265.2" y="161.2">34</text>
<text x="265.3" y="156.2">35</text>
<text x="271.4" y="157.7">DA2</text>
<text x="323" y="157.7">AC_C</text>
<text x="331.6" y="156.2">38</text>
<text x="265.3" y="166.2">33</text>
<text x="271.4" y="167.7">DA4</text>
<text x="271.4" y="162.7">DA3</text>
<text x="322.6" y="167.7">AOB0</text>
<text x="331.6" y="166.2">13</text>
<text x="60.8" y="171.2">14</text>
<text x="66.7" y="172.7">DS</text>
<text x="89.1" y="172.7">Q7S</text>
<text x="96.9" y="171.2">9</text>
<text x="265.2" y="171.2">32</text>
<text x="271.4" y="172.7">DA5</text>
<text x="323" y="172.7">AOB1</text>
<text x="331.6" y="171.2">12</text>
<text x="61.2" y="176.2">11</text>
<text x="66.7" y="177.7">SHCP</text>
<text x="265.7" y="176.2">31</text>
<text x="271.4" y="177.7">DA6</text>
<text x="322.6" y="177.7">AOB2</text>
<text x="331.6" y="176.2">11</text>
<text x="60.8" y="181.2">10</text>
<text x="66.7" y="182.7">MR</text>
<text x="90.4" y="182.7">Q0</text>
<text x="96.9" y="181.2">15</text>
<text x="265.2" y="181.2">30</text>
<text x="271.4" y="182.7">DA7</text>
<text x="322.6" y="182.7">AOB3</text>
<text x="331.6" y="181.2">10</text>
<text x="60.8" y="191.1">12</text>
<text x="90.8" y="187.7">Q1</text>
<text x="96.9" y="186.2">1</text>
<text x="96.9" y="191.1">2</text>
<text x="265.1" y="191.1">29</text>
<text x="322.6" y="187.7">AOB4</text>
<text x="331.6" y="191.1">8</text>
<text x="331.6" y="186.2">9</text>
<text x="60.9" y="196.1">13</text>
<text x="66.7" y="197.7">OE</text>
<text x="66.7" y="192.7">STCP</text>
<text x="90.4" y="192.7">Q2</text>
<text x="90.6" y="197.7">Q3</text>
<text x="96.9" y="196.1">3</text>
<text x="265.1" y="196.1">28</text>
<text x="271.4" y="197.7">BC2</text>
<text x="271.4" y="192.7">BC1</text>
<text x="322.6" y="197.7">AOB6</text>
<text x="322.6" y="192.7">AOB5</text>
<text x="331.6" y="196.1">7</text>
<text x="90.4" y="202.6">Q4</text>
<text x="96.9" y="201.1">4</text>
<text x="265.1" y="201.1">27</text>
<text x="271.4" y="202.6">BDIR</text>
<text x="322.6" y="202.6">AOB7</text>
<text x="331.6" y="201.1">6</text>
<text x="90.6" y="207.6">Q5</text>
<text x="96.9" y="206.1">5</text>
<text x="265.1" y="206.1">26</text>
<text x="271.4" y="207.6">SEL</text>
<text x="60.8" y="211.2">16</text>
<text x="66.7" y="212.7">VCC</text>
<text x="90.4" y="212.7">Q6</text>
<text x="96.9" y="211.2">6</text>
<text x="265.2" y="211.2">25</text>
<text x="271.4" y="212.7">A8</text>
<text x="323.4" y="212.7">IOA0</text>
<text x="331.6" y="211.2">21</text>
<text x="61.6" y="216.2">8</text>
<text x="66.7" y="217.7">GND</text>
<text x="90.4" y="217.7">Q7</text>
<text x="96.9" y="216.2">7</text>
<text x="265.1" y="216.2">24</text>
<text x="271.4" y="217.7">A9</text>
<text x="323.8" y="217.7">IOA1</text>
<text x="331.6" y="221.2">19</text>
<text x="331.6" y="216.2">20</text>
<text x="265.1" y="226.2">22</text>
<text x="271.4" y="227.7">CLK</text>
<text x="323.4" y="222.7">IOA2</text>
<text x="323.6" y="227.7">IOA3</text>
<text x="331.6" y="226.2">18</text>
<text x="323.4" y="232.7">IOA4</text>
<text x="331.6" y="231.1">17</text>
<text x="265.2" y="236.1">23</text>
<text x="271.4" y="237.7">RESET</text>
<text x="323.6" y="237.7">IOA5</text>
<text x="331.6" y="236.1">16</text>
<text x="323.4" y="242.6">IOA6</text>
<text x="331.6" y="241.1">15</text>
<text x="266.3" y="251.1">2</text>
<text x="266.5" y="246.1">5</text>
<text x="271.4" y="247.6">NC</text>
<text x="323.4" y="247.6">IOA7</text>
<text x="331.6" y="246.1">14</text>
<text x="271.4" y="252.6">NC</text>
<text x="324.1" y="257.6">VCC</text>
<text x="331.6" y="256.1">40</text>
<text x="265.2" y="261.1">39</text>
<text x="271.4" y="262.6">TEST_1</text>
<text x="324" y="262.6">GND</text>
<text x="331.6" y="261.1">1</text>
</g>
<g font-size="2.3" fill="#0e0e0e">
<text x="269.4" y="31.2">DD2</text>
<text x="63.9" y="66.2">DD4</text>
<text x="63.9" y="124.2">74HC595N</text>
<text x="269.4" y="124.2">AY-3-8912</text>
<text x="269.6" y="141.3">DD3</text>
<text x="63.9" y="166.1">DD5</text>
<text x="63.9" y="224">74HC595N</text>
<text x="269.4" y="269">YM2149</text>
</g>
<g font-size="2.3" fill="#262626">
<text x="44.9" y="63.9">VDD_3V3</text>
<text x="202.2" y="84.1">GND</text>
<text x="217.2" y="84.1">GND</text>
<text x="47.4" y="129">GND</text>
<text x="367" y="139">GND</text>
<text x="44.9" y="163.8">VDD_3V3</text>
<text x="47.4" y="228.9">GND</text>
<text x="257.2" y="248.9">GND</text>
<text x="367" y="273.9">GND</text>
<text x="202.2" y="283.8">GND</text>
<text x="217.2" y="283.8">GND</text>
</g>
</svg>
